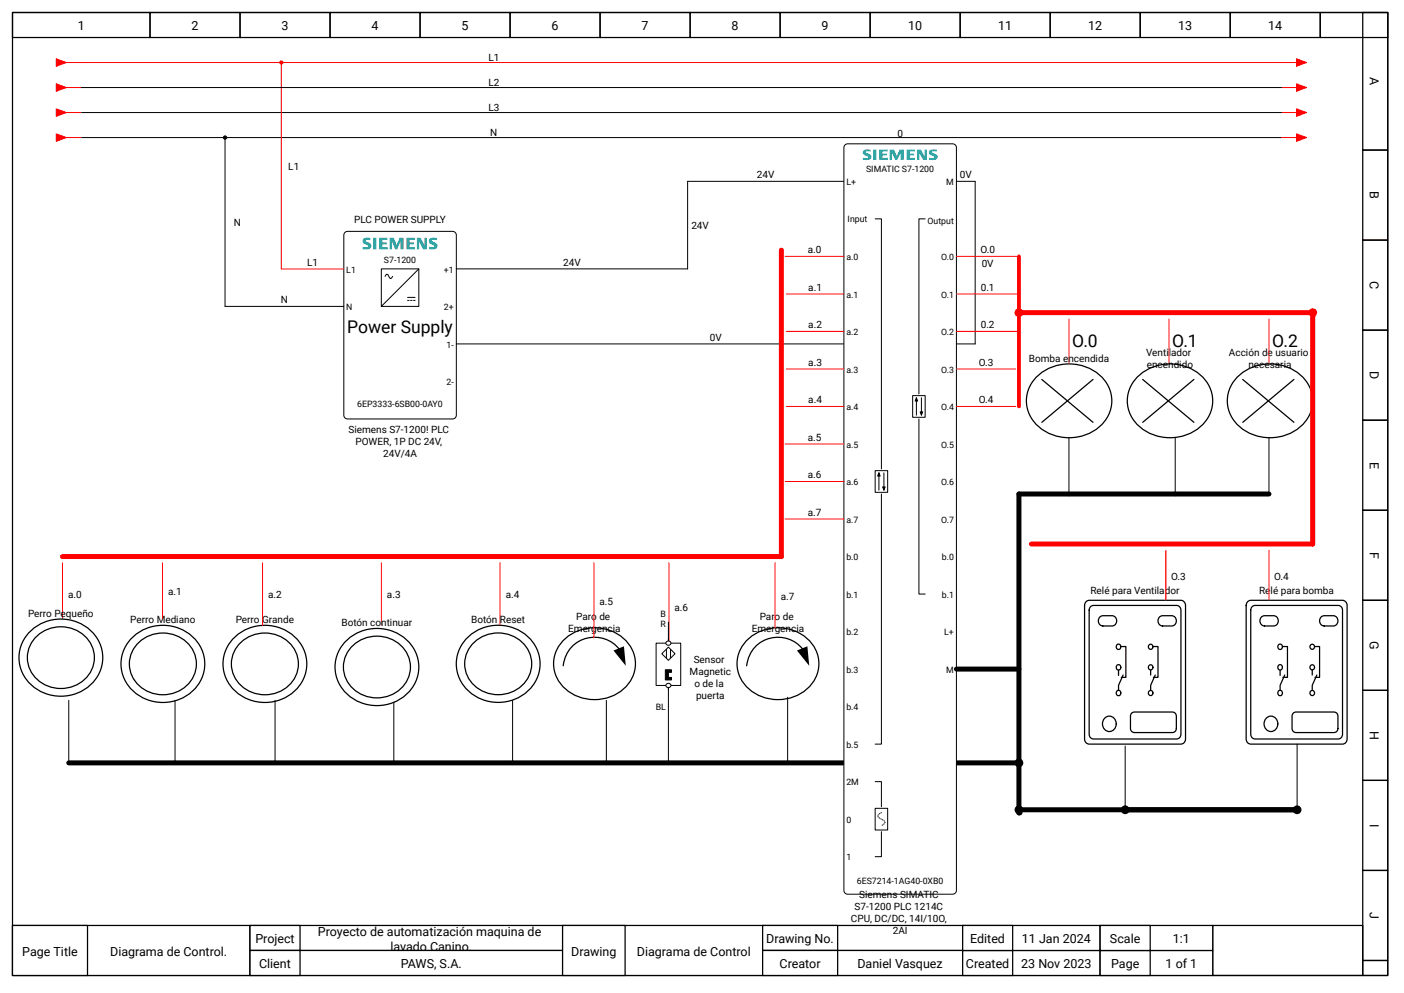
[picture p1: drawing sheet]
<svg xmlns="http://www.w3.org/2000/svg" width="297mm" height="210mm" viewBox="0 0 297 210" stroke-linecap="round" stroke-linejoin="round" font-family="sans-serif">
<path d="M256.6 195.8h31.8v10.6h-31.8z" fill-rule="evenodd" fill="#fff" stroke="#000" stroke-width=".26"/>
<g fill="none" stroke="#000" stroke-width=".26">
<path d="M2.6 2.6h291.1v203.8h-291.1zM2.6 2.6h29.1v5.3h-29.1zM31.7 2.6h19.1v5.3h-19.1zM50.8 2.6h19v5.3h-19zM69.8 2.6h19.1v5.3h-19.1zM88.9 2.6h19v5.3h-19zM107.9 2.6h19.1v5.3h-19.1zM127 2.6h19v5.3h-19zM146 2.6h19.1v5.3h-19.1zM165.1 2.6h19v5.3h-19zM184.1 2.6h19.1v5.3h-19.1zM203.2 2.6h19v5.3h-19z"/>
<path d="M222.2 2.6h19.1v5.3h-19.1zM241.3 2.6h19v5.3h-19zM260.3 2.6h19.1v5.3h-19.1zM279.4 2.6h14.3v5.3h-14.3zM288.4 2.6h5.3v29.1h-5.3zM288.4 31.7h5.3v19.1h-5.3zM288.4 50.8h5.3v19h-5.3zM288.4 69.8h5.3v19.1h-5.3zM288.4 88.9h5.3v19h-5.3zM288.4 107.9h5.3v19.1h-5.3zM288.4 127h5.3v19h-5.3zM288.4 146h5.3v19.1h-5.3z"/>
<path d="M288.4 165.1h5.3v19h-5.3zM288.4 184.1h5.3v19.1h-5.3zM288.4 203.2h5.3v3.2h-5.3z"/>
</g>
<g fill="#fff" stroke="#000" stroke-width=".26">
<path d="M2.6 195.8h50.3v10.6h-50.3z" fill-rule="evenodd"/>
<path d="M2.6 195.8h15.9v10.6h-15.9z" fill-rule="evenodd"/>
<path d="M52.9 195.8h66.2v5.3h-66.2z" fill-rule="evenodd"/>
<path d="M52.9 195.8h10.6v5.3h-10.6z" fill-rule="evenodd"/>
<path d="M52.9 201.1h66.2v5.3h-66.2z" fill-rule="evenodd"/>
<path d="M52.9 201.1h10.6v5.3h-10.6z" fill-rule="evenodd"/>
<path d="M119.1 195.8h42.3v10.6h-42.3z" fill-rule="evenodd"/>
<path d="M119.1 195.8h13.2v10.6h-13.2z" fill-rule="evenodd"/>
<path d="M161.4 195.8h42.3v5.3h-42.3z" fill-rule="evenodd"/>
<path d="M161.4 195.8h15.9v5.3h-15.9z" fill-rule="evenodd"/>
<path d="M161.4 201.1h42.3v5.3h-42.3z" fill-rule="evenodd"/>
<path d="M161.4 201.1h15.9v5.3h-15.9z" fill-rule="evenodd"/>
<path d="M203.7 201.1h29.1v5.3h-29.1z" fill-rule="evenodd"/>
<path d="M203.7 201.1h10.6v5.3h-10.6z" fill-rule="evenodd"/>
<path d="M203.7 195.8h29.1v5.3h-29.1z" fill-rule="evenodd"/>
<path d="M203.7 195.8h10.6v5.3h-10.6z" fill-rule="evenodd"/>
<path d="M232.8 201.1h23.8v5.3h-23.8z" fill-rule="evenodd"/>
<path d="M232.8 201.1h10.6v5.3h-10.6z" fill-rule="evenodd"/>
<path d="M232.8 195.8h23.8v5.3h-23.8z" fill-rule="evenodd"/>
<path d="M232.8 195.8h10.6v5.3h-10.6z" fill-rule="evenodd"/>
<path d="M49.8 134.7a9.2 9.2 0 0 1 14.8 3.6 8.3 8.3 0 0 1-8.5 10.3 8.3 8.3 0 0 1-8.6-10.3 8 8 0 0 1 2.3-3.6z" fill-rule="evenodd"/>
</g>
<path d="M50.7 136.2a7.3 7.3 0 0 1 12.4 3.3 6.9 6.9 0 0 1-9.1 7.2 6.3 6.3 0 0 1-3.3-10.5z" fill="none" stroke="#000" stroke-width=".26"/>
<path d="M28.2 134.7a9.2 9.2 0 0 1 14.8 3.6 8.3 8.3 0 0 1-8.5 10.3 8.3 8.3 0 0 1-8.6-10.3 8 8 0 0 1 2.3-3.6z" fill-rule="evenodd" fill="#fff" stroke="#000" stroke-width=".26"/>
<path d="M29.1 136.2a7.3 7.3 0 0 1 12.4 3.3 6.9 6.9 0 0 1-9.1 7.2 6.3 6.3 0 0 1-3.3-10.5z" fill="none" stroke="#000" stroke-width=".26"/>
<path d="M119 135.8a9.3 9.3 0 0 1 14.8 1.7 7.3 7.3 0 0 1-4.6 9.9 9 9 0 0 1-11.7-5 6.9 6.9 0 0 1 1.5-6.6z" fill-rule="evenodd" fill="#fff" stroke="#000" stroke-width=".26"/>
<path d="M131.1 137.4a6.7 6.7 0 0 0-7.1-2.3 6.7 6.7 0 0 0-4.8 5.8" fill="none" stroke="#000" stroke-width=".26"/>
<path d="M129.8 137.6l2.2-.9 .4 4.2z" fill="#000"/>
<path d="M157.8 135.8a9.3 9.3 0 0 1 14.8 1.7 7.3 7.3 0 0 1-4.6 9.9 9 9 0 0 1-11.7-5 6.9 6.9 0 0 1 1.5-6.6z" fill-rule="evenodd" fill="#fff" stroke="#000" stroke-width=".26"/>
<path d="M169.9 137.4a6.7 6.7 0 0 0-7.1-2.3 6.7 6.7 0 0 0-4.8 5.8" fill="none" stroke="#000" stroke-width=".26"/>
<path d="M168.7 137.6l2.2-.9 .4 4.2z" fill="#000"/>
<path d="M219.1 80a9.9 9.9 0 0 1 15 .9 7.3 7.3 0 0 1-3.3 10.6 9.7 9.7 0 0 1-12.9-3.7 7 7 0 0 1 1.2-7.8z" fill-rule="evenodd" fill="#fff" stroke="#000" stroke-width=".26"/>
<path d="M220.5 80.3l10.8 9M231.3 80.3l-10.8 9" fill="none" stroke="#000" stroke-width=".26"/>
<path d="M261.6 80a9.9 9.9 0 0 1 15 .9 7.3 7.3 0 0 1-3.3 10.6 9.7 9.7 0 0 1-12.9-3.7 7 7 0 0 1 1.2-7.8z" fill-rule="evenodd" fill="#fff" stroke="#000" stroke-width=".26"/>
<path d="M263 80.3l10.8 9M273.8 80.3l-10.8 9" fill="none" stroke="#000" stroke-width=".26"/>
<path d="M240.4 80a9.9 9.9 0 0 1 15 .9 7.3 7.3 0 0 1-3.2 10.6 9.7 9.7 0 0 1-12.9-3.7 7 7 0 0 1 1.1-7.8z" fill-rule="evenodd" fill="#fff" stroke="#000" stroke-width=".26"/>
<path d="M241.8 80.3l10.9 9M252.7 80.3l-10.9 9" fill="none" stroke="#000" stroke-width=".26"/>
<path d="M229.9 127.2l.6-.2h19.4a1.03 1.03 0 0 1 1 1.1v28.2l-.1 .6-.4 .4-.5 .1h-19.4l-.7-.3-.3-.8v-28.2z" fill-rule="evenodd" fill="#fff" stroke="#000" stroke-width=".26"/>
<g fill="none" stroke="#000" stroke-width=".26">
<path d="M230.8 128.4l.6-.3h17.6a.96 .96 0 0 1 .9 1v26.2a.96 .96 0 0 1-.9 1h-17.6l-.4-.1-.4-.4-.1-.5v-26.2zM232.7 130.6l.7-.3h2a1.09 1.09 0 0 1 .9 1 1.09 1.09 0 0 1-.9 1.1h-2a1.11 1.11 0 0 1-.7-1.8zM237.3 136.8h1v6.5h-1M244.1 136.8h1v6.5h-1M245.3 130.6l.7-.3h2a1.09 1.09 0 0 1 .9 1 1.09 1.09 0 0 1-.9 1.1h-2a1.11 1.11 0 0 1-.7-1.8zM233.9 151.8a1.59 1.59 0 0 1 2.3 .7 1.59 1.59 0 0 1-1 2.2 1.61 1.61 0 0 1-1.8-.9 1.61 1.61 0 0 1 .5-2zM236.7 141.8v1.1M237.7 142.8l-1 2.2v1.1M239.5 150.9l.6-.3 8.2 .1 .4 .2 .2 .4v3l-.2 .4-.6 .3h-8.2l-.4-.3-.3-.6v-2.6zM243.5 141.7v1.1M244.5 142.8l-1 2.2v1.1"/>
<circle cx="236.7" cy="136.8" r=".54"/>
<circle cx="243.5" cy="136.8" r=".52"/>
<circle cx="236.7" cy="141.2" r=".54"/>
<circle cx="236.7" cy="146.6" r=".54"/>
<circle cx="243.5" cy="141.2" r=".52"/>
<circle cx="243.5" cy="146.6" r=".52"/>
</g>
<path d="M264.1 127.2l.6-.2h19.4a1.03 1.03 0 0 1 1 1.1v28.2l-.1 .6-.4 .4-.5 .1h-19.4l-.7-.3-.3-.8v-28.2z" fill-rule="evenodd" fill="#fff" stroke="#000" stroke-width=".26"/>
<g fill="none" stroke="#000" stroke-width=".26">
<path d="M265 128.4l.6-.3h17.6a.96 .96 0 0 1 .9 1v26.2a.96 .96 0 0 1-.9 1h-17.6l-.5-.1-.3-.4-.1-.5v-26.2zM266.9 130.6l.7-.3h1.9a1.09 1.09 0 0 1 1 1 1.09 1.09 0 0 1-1 1.1h-1.9a1.11 1.11 0 0 1-.7-1.8zM271.5 136.8h1v6.5h-1M278.3 136.8h1v6.5h-1M279.5 130.6l.7-.3h2a1.09 1.09 0 0 1 .9 1 1.09 1.09 0 0 1-.9 1.1h-2a1.11 1.11 0 0 1-.7-1.8zM268.1 151.8a1.59 1.59 0 0 1 2.3 .7 1.59 1.59 0 0 1-1 2.2 1.61 1.61 0 0 1-1.8-.9 1.61 1.61 0 0 1 .5-2zM270.9 141.8v1.1M271.9 142.8l-1 2.2v1.1M273.7 150.9l.6-.3 8.2 .1 .4 .2 .2 .4v3l-.2 .4-.6 .3h-8.2l-.4-.3-.3-.6v-2.6zM277.7 141.7v1.1M278.7 142.8l-1 2.2v1.1"/>
<circle cx="270.9" cy="136.8" r=".54"/>
<circle cx="277.7" cy="136.8" r=".52"/>
<circle cx="270.9" cy="141.2" r=".54"/>
<circle cx="270.9" cy="146.6" r=".54"/>
<circle cx="277.7" cy="141.2" r=".52"/>
<circle cx="277.7" cy="146.6" r=".52"/>
</g>
<path d="M14.6 148.2v13.2M37 148.2v13.2M58.2 148.2v13.2M83.3 148.2v13.2M108.5 148.2v13.2M128.3 148.2v13.2M141.5 149.5v11.9M166.7 147.5v13.9" fill="none" stroke="#000" stroke-width=".21"/>
<g fill="#000">
<circle cx="37" cy="161.4" r=".46"/>
<circle cx="58.2" cy="161.4" r=".46"/>
<circle cx="83.3" cy="161.4" r=".46"/>
<circle cx="108.5" cy="161.4" r=".46"/>
<circle cx="128.3" cy="161.4" r=".46"/>
<circle cx="141.5" cy="161.4" r=".46"/>
<circle cx="166.7" cy="161.4" r=".46"/>
<circle cx="215.6" cy="161.4" r=".93"/>
</g>
<path d="M14.6 161.4h201" fill="none" stroke="#000" stroke-width="1.1"/>
<path d="M13.2 119.1v13.2M34.4 119.1v11.9M55.6 119.1v13.2M80.7 119.1v13.2M105.8 119.1v13.2M125.7 119.1v15.8M141.6 119.1v18.5" fill="none" stroke="#f00" stroke-width=".21"/>
<path d="M6.6 133.4a9.2 9.2 0 0 1 14.8 3.6 8.3 8.3 0 0 1-8.5 10.3 8.3 8.3 0 0 1-8.6-10.3 8 8 0 0 1 2.3-3.6z" fill-rule="evenodd" fill="#fff" stroke="#000" stroke-width=".26"/>
<path d="M7.5 134.8a7.3 7.3 0 0 1 12.4 3.4 6.9 6.9 0 0 1-9.1 7.2 6.3 6.3 0 0 1-3.3-10.6z" fill="none" stroke="#000" stroke-width=".26"/>
<path d="M99.2 134.7a9.2 9.2 0 0 1 14.8 3.6 8.3 8.3 0 0 1-8.6 10.3 8.3 8.3 0 0 1-8.5-10.3 8 8 0 0 1 2.3-3.6z" fill-rule="evenodd" fill="#fff" stroke="#000" stroke-width=".26"/>
<path d="M100.1 136.2a7.3 7.3 0 0 1 12.3 3.3 6.9 6.9 0 0 1-9 7.2 6.3 6.3 0 0 1-3.3-10.5z" fill="none" stroke="#000" stroke-width=".26"/>
<path d="M73.5 135.3a9.2 9.2 0 0 1 14.8 3.6 8.3 8.3 0 0 1-8.5 10.4 8.3 8.3 0 0 1-8.6-10.4 8 8 0 0 1 2.3-3.6z" fill-rule="evenodd" fill="#fff" stroke="#000" stroke-width=".26"/>
<path d="M74.4 136.8a7.3 7.3 0 0 1 12.4 3.4 6.9 6.9 0 0 1-9.1 7.2 6.3 6.3 0 0 1-3.3-10.6z" fill="none" stroke="#000" stroke-width=".26"/>
<path d="M138.8 136.1h5.3v8.9h-5.3z" fill-rule="evenodd" fill="#fff" stroke="#000" stroke-width=".21"/>
<path d="M140.8 141.7h1.3v.5h-.6v1.1h.6v.6h-1.3z" fill-rule="evenodd" fill="#000" stroke="#000" stroke-width=".21"/>
<path d="M141 137.4v1.8M141.5 131.6v4.5M141.5 136.9l1.4 1.4-1.4 1.4-1.4-1.4zM141.9 137.4v1.8M141.5 145v4.5" fill="none" stroke="#000" stroke-width=".21"/>
<g fill="#fff" stroke="#000" stroke-width=".21">
<circle cx="141.4" cy="145" r=".5"/>
<circle cx="141.4" cy="136.1" r=".5"/>
</g>
<path d="M215.6 66.1h62.2" fill="none" stroke="#f00" stroke-width="1.1"/>
<g fill="#f00">
<circle cx="215.6" cy="66.1" r=".93"/>
<circle cx="277.8" cy="66.1" r=".93"/>
</g>
<path d="M277.8 66.1v49h-59.5" fill="none" stroke="#f00" stroke-width="1.1"/>
<path d="M246.7 116.4v10.6" fill="none" stroke="#f00" stroke-width=".21"/>
<path d="M215.6 104.5h53z" fill="#f00" stroke="#000" stroke-width="1.1"/>
<path d="M226.2 92.6v11.9M248.7 92.6v11.9M268.6 92.6v11.9M274.5 157.4v13.9" fill="none" stroke="#000" stroke-width=".21"/>
<g fill="#000">
<circle cx="226.2" cy="104.5" r=".46"/>
<circle cx="248.7" cy="104.5" r=".46"/>
<circle cx="215.6" cy="172" r=".53"/>
<circle cx="238.1" cy="171.3" r=".93"/>
<circle cx="274.5" cy="171.3" r=".93"/>
</g>
<path d="M226.2 67.5v9.2M247.4 67.5v9.2M268.6 67.5v9.2" fill="none" stroke="#f00" stroke-width=".21"/>
<path d="M238.1 171.3h36.4" fill="none" stroke="#000" stroke-width="1.1"/>
<path d="M73 49.2l.6-.3h22.2a.79 .79 0 0 1 .8 .8v38.1a.79 .79 0 0 1-.8 .8h-22.2a.79 .79 0 0 1-.8-.8v-38.1z" fill-rule="evenodd" fill="#fff" stroke="#000" stroke-width=".21"/>
<path d="M77 50.5l.7-.2 .7 .1v.4l-.7-.1-.3 .2v.1a1.34 1.34 0 0 1 1.2 1.1 1.33 1.33 0 0 1-1.8 .6v-.5l.8 .1h.2l.1-.3a1.38 1.38 0 0 1-1.2-1.1zM79 50.3h.6v2.4h-.6zM80.3 50.3h1.7v.5h-1.1v.5h1v.4h-1v.6h1.1v.4h-1.7zM82.5 50.3h.8l.6 1.6 .7-1.6h.8v2.4h-.6v-1.7l-.7 1.8h-.5l-.7-1.8v1.7h-.4zM86 50.3h1.8v.5h-1.1v.5h.9v.4h-.9v.6h1.1v.4h-1.8zM88.2 50.3h.8l.8 1.6v-1.6h.5v2.4h-.7l-.9-1.6v1.6h-.5zM91 50.5l.7-.2 .7 .1v.4l-.7-.1-.3 .2 .1 .1a1.34 1.34 0 0 1 1.1 1.1 1.33 1.33 0 0 1-1.8 .6v-.5l.8 .1h.2l.1-.3a1.38 1.38 0 0 1-1.1-1.1z" fill-rule="evenodd" fill="#099"/>
<path d="M80.7 56.9h7.9v7.9h-7.9z" fill-rule="evenodd" fill="#fff" stroke="#000" stroke-width=".21"/>
<path d="M17.2 29.1h254M17.2 23.8h254M47.6 29.1v35.7h25.2M81.5 58.5l.3-.4a.68 .68 0 0 1 .6 .7l.2 .1h.2l.3-.4M88.6 56.9l-7.9 7.9M86.3 62.9h1.5M86.3 63.6h.3M86.9 63.6h.3M87.5 63.6h.3" fill="none" stroke="#000" stroke-width=".21"/>
<g fill="#f00" stroke="#f00" stroke-width=".21">
<path d="M271.2 13.2h5.3l-2.1 .8v-1.6l2.1 .8z" fill-rule="evenodd"/>
<path d="M271.2 18.5h5.3l-2.1 .8v-1.6l2.1 .8z" fill-rule="evenodd"/>
<path d="M271.2 23.8h5.3l-2.1 .8v-1.6l2.1 .8z" fill-rule="evenodd"/>
<path d="M271.2 29.1h5.3l-2.1 .8v-1.6l2.1 .8z" fill-rule="evenodd"/>
<path d="M11.9 12.4l2.1 .8-2.1 .8v-.8h5.3h-5.3z" fill-rule="evenodd"/>
<path d="M11.9 17.7l2.1 .8-2.1 .8v-.8h5.3h-5.3z" fill-rule="evenodd"/>
<path d="M11.9 23l2.1 .8-2.1 .8v-.8h5.3h-5.3z" fill-rule="evenodd"/>
<path d="M11.9 28.3l2.1 .8-2.1 .8v-.8h5.3h-5.3z" fill-rule="evenodd"/>
</g>
<path d="M17.2 13.2h254M59.5 13.2v43.7h13.3" fill="none" stroke="#f00" stroke-width=".21"/>
<circle cx="47.6" cy="29.1" r=".46" fill="#000"/>
<circle cx="59.5" cy="13.2" r=".46" fill="#f00"/>
<path d="M17.2 18.5h254M178.6 38.4h-33.1v18.5h-48.9M202.4 38.4h4v34.4h-109.8" fill="none" stroke="#000" stroke-width=".21"/>
<path d="M178.8 30.7l.6-.3h22.2a.79 .79 0 0 1 .8 .8v157.2a.79 .79 0 0 1-.8 .8h-22.2a.79 .79 0 0 1-.8-.8v-157.2z" fill-rule="evenodd" fill="#fff" stroke="#000" stroke-width=".21"/>
<path d="M182.8 31.8l.7-.2 .7 .1v.4l-.7-.1-.3 .2 .1 .1a1.28 1.28 0 0 1 1.1 1 1.4 1.4 0 0 1-1.8 .5v-.4l.8 .1 .3-.1v-.3a1.33 1.33 0 0 1-1.1-.9zM184.8 31.6h.7v2.2h-.7zM186.1 31.6h1.7v.4h-1.1v.5h1v.4h-1v.5h1.2v.4h-1.8zM188.3 31.6h.9l.6 1.4 .6-1.4h.8v2.2h-.6v-1.5l-.7 1.5h-.4l-.7-1.5v1.5h-.5zM191.9 31.6h1.7v.4h-1.1v.5h.9v.4h-.9v.5h1.1v.4h-1.7zM194.1 31.6h.7l.9 1.5v-1.5h.5v2.2h-.8l-.9-1.5v1.5h-.4zM196.9 31.8l.7-.2 .6 .1v.4l-.7-.1-.3 .2 .1 .1a1.29 1.29 0 0 1 1.1 1 1.4 1.4 0 0 1-1.8 .5v-.4l.9 .1 .2-.1v-.3a1.33 1.33 0 0 1-1.1-.9z" fill-rule="evenodd" fill="#099"/>
<path d="M185.2 46.3h1.3v52.9M195.8 46.3h-1.3v37M185.2 99.6h2.7v4.6h-2.7zM194.5 88.6v37.1h1.3M186 100v3.7M186.5 104.5v52.9h-1.3M187.1 100v3.7" fill="none" stroke="#000" stroke-width=".21"/>
<path d="M186 100l.3 .7h-.6zM186.8 103h.5l-.2 .7z" fill="#000" stroke="#000" stroke-width=".21"/>
<path d="M185.2 171h2.7v4.6h-2.7z" fill-rule="evenodd" fill="#fff" stroke="#000" stroke-width=".21"/>
<path d="M186 172.3l.5-.4v2.8l.8-.7a1.56 1.56 0 0 0-1.3-1l-.2-.4z" fill-rule="evenodd" fill="#fff" stroke="#000" stroke-width=".21" stroke-dasharray=".1 .3"/>
<path d="M193.1 83.7h2.7v4.6h-2.7zM193.9 84.2v3.6M195 84.2v3.6M238.1 157.8v13.5M185.2 165.4h1.3v5.3M186.5 175.9v5.3h-1.3" fill="none" stroke="#000" stroke-width=".21"/>
<path d="M193.9 84.2l.3 .6h-.5zM194.7 87.1h.6l-.3 .7z" fill="#000" stroke="#000" stroke-width=".21"/>
<g fill="none" stroke="#f00" stroke-width=".21">
<path d="M166.2 54.2h12.4M202.4 54.2h13.2M166.4 62.2h12.2M166.4 70.1h12.2M166.4 78.1h12.2M202.4 62.2h13.2M202.4 70.1h13.2M202.4 78.1h12.6M166.2 93.9h12.4M166.4 86h12.2M202.4 86h12.6M164 119.1v13.9"/>
<path d="M166.2 101.9h12.4M166.2 109.8h12.4M268.6 116.4v10.6"/>
</g>
<path d="M215.6 54.2v31.8" fill="none" stroke="#f00" stroke-width=".79"/>
<path d="M215.6 104.5v67.5M202.4 141.6h13.2M215.6 171.3h58.9" fill="none" stroke="#000" stroke-width="1.1"/>
<g fill="#000">
<circle cx="215.6" cy="171.3" r=".93"/>
<circle cx="238.1" cy="171.3" r=".46"/>
</g>
<path d="M165.4 52.9v64.8h-152.2" fill="none" stroke="#f00" stroke-width="1.1"/>
<g font-size="3.7">
<text x="73.5" y="70.4">Power Supply</text>
<text x="226.9" y="73.5">O.0</text>
<text x="248.1" y="73.5">O.1</text>
<text x="269.2" y="73.5">O.2</text>
</g>
<g font-size="2.6">
<text x="16.5" y="6.4">1</text>
<text x="40.5" y="6.4">2</text>
<text x="59.6" y="6.4">3</text>
<text x="78.6" y="6.4">4</text>
<text x="97.7" y="6.4">5</text>
<text x="116.7" y="6.4">6</text>
<text x="135.8" y="6.4">7</text>
<text x="154.8" y="6.4">8</text>
<text x="173.9" y="6.4">9</text>
<text x="192.2" y="6.4">10</text>
<text x="211.2" y="6.4">11</text>
<text x="230.3" y="6.4">12</text>
<text x="249.3" y="6.4">13</text>
<text x="268.4" y="6.4">14</text>
<text x="289.9" y="16.3" transform="rotate(90 289.9 16.3)">A</text>
<text x="289.9" y="40.5" transform="rotate(90 289.9 40.5)">B</text>
<text x="289.9" y="59.5" transform="rotate(90 289.9 59.5)">C</text>
<text x="289.9" y="78.5" transform="rotate(90 289.9 78.5)">D</text>
<text x="289.9" y="97.7" transform="rotate(90 289.9 97.7)">E</text>
<text x="289.9" y="116.7" transform="rotate(90 289.9 116.7)">F</text>
<text x="289.9" y="135.6" transform="rotate(90 289.9 135.6)">G</text>
<text x="289.9" y="154.6" transform="rotate(90 289.9 154.6)">H</text>
<text x="289.9" y="174.3" transform="rotate(90 289.9 174.3)">I</text>
<text x="289.9" y="192.9" transform="rotate(90 289.9 192.9)">J</text>
<text x="4.7" y="202.2">Page Title</text>
<text x="23.3" y="202.2">Diagrama de Control.</text>
<text x="54" y="199.6">Project</text>
<text x="67.3" y="198">Proyecto de automatización maquina de</text>
<text x="82.6" y="201.2">lavado Canino.</text>
<text x="120.9" y="202.2">Drawing</text>
<text x="134.8" y="202.2">Diagrama de Control</text>
<text x="162.2" y="199.6">Drawing No.</text>
<text x="205.3" y="199.6">Edited</text>
<text x="216.3" y="199.6">11 Jan 2024</text>
<text x="234.9" y="199.6">Scale</text>
<text x="248.2" y="199.6">1:1</text>
<text x="54.8" y="204.9">Client</text>
<text x="84.8" y="204.9">PAWS, S.A.</text>
<text x="165" y="204.9">Creator</text>
<text x="181.5" y="204.9">Daniel Vasquez</text>
<text x="204.4" y="204.9">Created</text>
<text x="216.1" y="204.9">23 Nov 2023</text>
<text x="235.1" y="204.9">Page</text>
<text x="246.7" y="204.9">1 of 1</text>
</g>
<g font-size="2.1">
<text x="103.3" y="12.8">L1</text>
<text x="103.3" y="23.4">L3</text>
<text x="103.3" y="18.1">L2</text>
<text x="103.8" y="28.7">N</text>
<text x="189.9" y="29.1">0</text>
<text x="61" y="36">L1</text>
<text x="160.2" y="37.7">24V</text>
<text x="203.1" y="37.7">0V</text>
<text x="49.5" y="47.9">N</text>
<text x="74.9" y="47.2">PLC POWER SUPPLY</text>
<text x="146.3" y="48.5">24V</text>
<text x="170.9" y="53.6">a.0</text>
<text x="207.5" y="53.6">O.0</text>
<text x="65" y="56.2">L1</text>
<text x="119.2" y="56.2">24V</text>
<text x="207.8" y="56.5">0V</text>
<text x="59.4" y="64.2">N</text>
<text x="171.1" y="61.5">a.1</text>
<text x="207.6" y="61.5">0.1</text>
<text x="171.1" y="69.5">a.2</text>
<text x="207.6" y="69.5">0.2</text>
<text x="150.2" y="72.1">0V</text>
<text x="171.1" y="77.4">a.3</text>
<text x="207.1" y="77.4">O.3</text>
<text x="217.8" y="76.5">Bomba encendida</text>
<text x="242.6" y="75.3">Ventilador</text>
<text x="242.7" y="77.8">encendido</text>
<text x="260.1" y="75.3">Acción de usuario</text>
<text x="264.2" y="77.8">necesaria</text>
<text x="171.1" y="85.3">a.4</text>
<text x="207.1" y="85.3">O.4</text>
<text x="73.8" y="91.5">Siemens S7-1200! PLC</text>
<text x="75.2" y="94">POWER, 1P DC 24V,</text>
<text x="170.9" y="93.3">a.5</text>
<text x="81.1" y="96.6">24V/4A</text>
<text x="170.9" y="101.2">a.6</text>
<text x="170.9" y="109.1">a.7</text>
<text x="35.6" y="125.9">a.1</text>
<text x="230.8" y="125.8">Relé para Ventilador</text>
<text x="247.8" y="122.6">O.3</text>
<text x="266.5" y="125.8">Relé para bomba</text>
<text x="269.7" y="122.6">O.4</text>
<text x="5.9" y="130.5">Perro Pequeño</text>
<text x="14.4" y="126.6">a.0</text>
<text x="27.6" y="131.8">Perro Mediano</text>
<text x="49.9" y="131.8">Perro Grande</text>
<text x="56.8" y="126.6">a.2</text>
<text x="81.9" y="126.6">a.3</text>
<text x="99.7" y="131.8">Botón Reset</text>
<text x="107" y="126.6">a.4</text>
<text x="121.9" y="131.1">Paro de</text>
<text x="126.9" y="127.9">a.5</text>
<text x="142.7" y="129.2">a.6</text>
<text x="160.8" y="131.1">Paro de</text>
<text x="165.2" y="126.9">a.7</text>
<text x="72.3" y="132.4">Botón continuar</text>
<text x="120.3" y="133.7">Emergencia</text>
<text x="159.1" y="133.7">Emergencia</text>
<text x="145.9" y="142.7">Magnetic</text>
<text x="146.8" y="140.2">Sensor</text>
<text x="147" y="145.3">o de la</text>
<text x="147.3" y="147.8">puerta</text>
<text x="181.8" y="190.1">Siemens SIMATIC</text>
<text x="180.1" y="195.1">CPU, DC/DC, 14I/10O,</text>
<text x="180.9" y="192.6">S7-1200 PLC 1214C</text>
<text x="188.9" y="197.7">2AI</text>
</g>
<g font-size="1.9">
<text x="179.1" y="39.2">L+</text>
<text x="183.3" y="36.4">SIMATIC S7-1200</text>
<text x="200.3" y="39.2">M</text>
<text x="179.4" y="47">Input</text>
<text x="196.3" y="47.3">Output</text>
<text x="73.3" y="57.7">L1</text>
<text x="81.3" y="55.7">S7-1200</text>
<text x="94" y="57.7">+1</text>
<text x="179.1" y="55">a.0</text>
<text x="199.2" y="55">O.0</text>
<text x="73.3" y="65.6">N</text>
<text x="94" y="65.6">2+</text>
<text x="179.1" y="63">a.1</text>
<text x="199.2" y="63">O.1</text>
<text x="179.1" y="70.9">a.2</text>
<text x="199.2" y="70.9">O.2</text>
<text x="94.5" y="73.6">1-</text>
<text x="94.5" y="81.5">2-</text>
<text x="179.1" y="78.9">a.3</text>
<text x="199.2" y="78.9">O.3</text>
<text x="75.6" y="86.1">6EP3333-6SB00-0AY0</text>
<text x="179.1" y="86.8">a.4</text>
<text x="199.2" y="86.8">O.4</text>
<text x="179.1" y="94.7">a.5</text>
<text x="199.2" y="94.7">O.5</text>
<text x="179.1" y="102.7">a.6</text>
<text x="199.2" y="102.7">O.6</text>
<text x="179.1" y="110.6">a.7</text>
<text x="199.2" y="110.6">O.7</text>
<text x="179.1" y="118.5">b.0</text>
<text x="199.3" y="118.5">b.0</text>
<text x="139.8" y="130.5">B</text>
<text x="179.1" y="126.5">b.1</text>
<text x="199.3" y="126.5">b.1</text>
<text x="139.8" y="132.7">R</text>
<text x="179.1" y="134.4">b.2</text>
<text x="199.8" y="134.4">L+</text>
<text x="179.1" y="142.4">b.3</text>
<text x="200.3" y="142.4">M</text>
<text x="138.8" y="150.3">BL</text>
<text x="179.1" y="150.3">b.4</text>
<text x="179.1" y="158.2">b.5</text>
<text x="179.1" y="166.2">2M</text>
<text x="179.1" y="174.1">0</text>
<text x="179.1" y="182">1</text>
<text x="181.3" y="187">6ES7214-1AG40-0XB0</text>
</g>
</svg>
